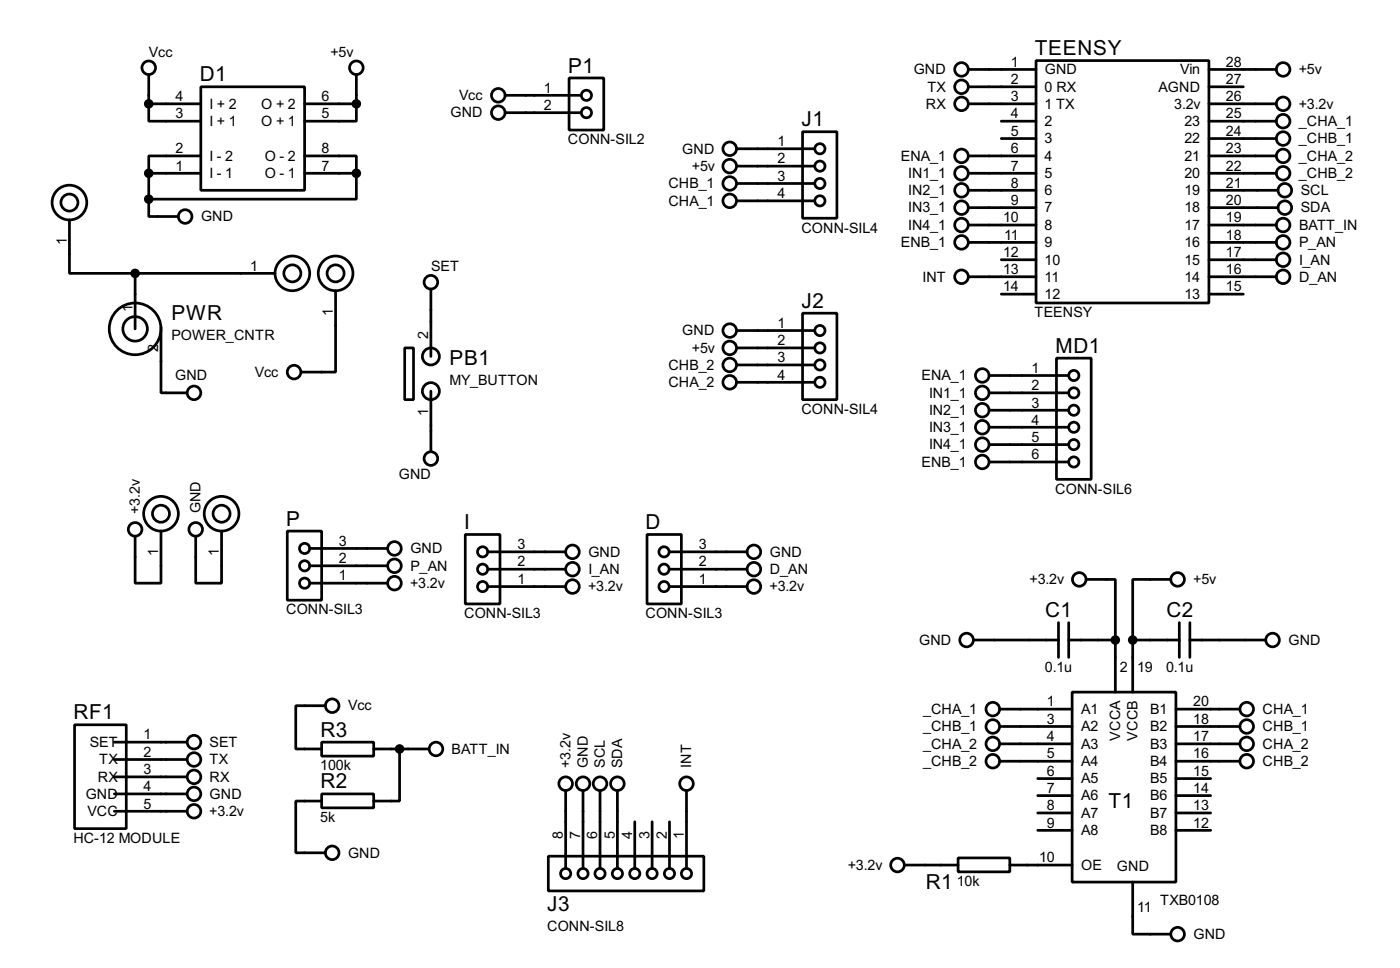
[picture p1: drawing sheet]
<svg xmlns="http://www.w3.org/2000/svg" width="206mm" height="142mm" viewBox="0 0 206 142" stroke-linecap="round" stroke-linejoin="round" font-family="sans-serif">
<g fill="none" stroke="#000" stroke-width=".4">
<path d="M21.9 15.3v2.5h7.6M21.9 15.3h7.6M21.9 11v4.3M29.5 12.8h15.3v15.2h-15.3zM44.8 15.3h7.6M52.4 15.3v2.5h-7.6M52.4 11v4.3M74.2 14h11.2M74.2 16.6h11.2M83.6 11.5h5.1v7.6h-5.1zM117.9 19.4h5.1v12.7h-5.1zM142.3 15.3h9.9"/>
<path d="M142.3 10.2h9.9M142.3 12.8h9.9M147.1 17.8h5.1M152.2 8.9h25.4v35.6h-25.4zM177.6 15.3h9.9M177.6 10.2h9.9M177.6 12.8h5.1M177.6 17.8h9.9M10.2 32.3v7.9h9.7M21.9 29.3v2.5h4.3M21.9 25.5h7.6M21.9 25.5v3.8"/>
<path d="M29.5 22.9h-7.6v2.6M44.8 22.9h7.6v2.6M44.8 25.5h7.6M52.4 25.5v3.8h-30.5M108.3 21.9h11.4M108.3 24.4h11.4M108.3 27h11.4M108.3 29.5h11.4M142.3 25.5h9.9M142.3 22.9h9.9M142.3 28h9.9M142.3 30.5h9.9"/>
<path d="M142.3 33.1h9.9M142.3 35.6h9.9M147.1 20.4h5.1M147.1 38.2h5.1M177.6 25.5h9.9M177.6 22.9h9.9M177.6 28h10.2M177.6 30.5h10.2M177.6 33.1h9.9M177.6 35.6h9.9M177.6 20.4h9.9M177.6 38.2h9.9"/>
<path d="M19.9 40.2v8.1M19.9 40.2h20.5M23.7 48.1v9.6h3.8M49.3 42.7v12h-5M59.5 51.1h1.3v7.6h-1.3zM63.3 42.5v9.9M63.3 57.5v8.8M108.3 48.6h11.4M108.3 51.1h11.4M108.3 53.6h11.4M108.3 56.2h11.4M117.9 46h5.1v12.7h-5.1z"/>
<path d="M142.3 40.7h9.9M145.3 57.7h11.7M145.3 55.2h11.7M147.1 43.2h5.1M155.2 52.6h5.1v17.8h-5.1zM177.6 40.7h9.9M177.6 43.2h5.1M23.7 78v7.7h-3.8v-6.9M32.6 78v7.7h-3.8v-6.9M42.2 78h5.1v10.2h-5.1zM68.4 78.5h5.1v10.2h-5.1zM95.1 78.5h5v10.2h-5z"/>
<path d="M145.3 60.3h11.7M145.3 65.3h11.7M145.3 67.9h11.7M145.3 62.8h11.7M45.5 85.7h11.5M45.5 83.1h11.5M45.5 80.6h11.5M71.7 86.2h11.4M71.7 83.6h11.4M71.7 81.1h11.4M98.4 86.2h11.4M98.4 83.6h11.4"/>
<path d="M98.4 81.1h11.4M143.1 94h12.4M155.5 91.5v5.1M157 94h6.9M157 91.5v5.1M159.6 85.1h4.3v8.9M163.9 94v7.7M166.4 94h6.9M166.4 94v7.7M172 85.1h-5.6v8.9M173.3 91.5v5.1M174.8 94h11.2"/>
<path d="M174.8 91.5v5.1M11 106.5h7.6v15.2h-7.6zM16.8 109h10.7M16.8 111.6h10.7M16.8 114.1h10.7M16.8 116.6h10.7M16.8 119.2h10.7M47.3 109h7.6v2.1h-7.6zM47.3 116.6h7.6v2.1h-7.6zM47.3 117.7h-3.8v7.6h4.3M47.8 103.7h-4.3v6.3h3.8M54.9 110h8.1"/>
<path d="M58.7 110v7.7h-3.8M83.1 116.1v11.5M85.7 116.1v11.5M88.2 116.1v11.5M90.7 116.1v11.5M100.9 116.1v11.5M146.9 109.3h10.6M146.9 104.2h10.6M146.9 111.8h10.6M146.9 106.7h10.6M152.5 114.4h5M152.5 116.9h5"/>
<path d="M152.5 119.4h5M157.5 101.7h15.3v27.9h-15.3zM172.8 109.3h9.4M172.8 104.2h9.4M172.8 111.8h9.4M172.8 106.7h9.4M172.8 114.4h5.1M172.8 116.9h5.1M172.8 119.4h5.1M80.6 125.8h22.8v5.1h-22.8zM93.3 120.7v6.9M95.8 120.7v6.9"/>
<path d="M98.4 120.7v6.9M132.9 127.1h7.9M140.8 126h7.6v2.1h-7.6zM148.4 127.1h9.1M152.5 122h5M166.4 129.6v7.6h5.6M172.8 122h5.1"/>
<circle cx="21.8" cy="10" r="1"/>
<circle cx="52.3" cy="10" r="1"/>
<circle cx="73.2" cy="14" r="1"/>
<circle cx="73.2" cy="16.6" r="1"/>
<circle cx="86.1" cy="14" r=".75"/>
<circle cx="86.1" cy="16.6" r=".75"/>
<circle cx="141.2" cy="10.2" r="1"/>
<circle cx="141.2" cy="12.8" r="1"/>
<circle cx="141.2" cy="15.3" r="1"/>
<circle cx="188.5" cy="10.2" r="1"/>
<circle cx="188.5" cy="17.8" r="1"/>
<circle cx="188.5" cy="15.3" r="1"/>
<circle cx="10.2" cy="29.8" r="2.55"/>
<circle cx="10.2" cy="29.8" r="1.25"/>
<circle cx="27.2" cy="31.8" r="1"/>
<circle cx="107.2" cy="29.5" r="1"/>
<circle cx="107.2" cy="27" r="1"/>
<circle cx="107.2" cy="21.9" r="1"/>
<circle cx="107.2" cy="24.4" r="1"/>
<circle cx="120.4" cy="29.5" r=".75"/>
<circle cx="120.4" cy="27" r=".75"/>
<circle cx="120.4" cy="21.9" r=".75"/>
<circle cx="120.4" cy="24.4" r=".75"/>
<circle cx="141.2" cy="28" r="1"/>
<circle cx="141.2" cy="35.6" r="1"/>
<circle cx="141.2" cy="30.5" r="1"/>
<circle cx="141.2" cy="33.1" r="1"/>
<circle cx="141.2" cy="25.5" r="1"/>
<circle cx="141.2" cy="22.9" r="1"/>
<circle cx="188.5" cy="33.1" r="1"/>
<circle cx="188.5" cy="38.2" r="1"/>
<circle cx="188.5" cy="35.6" r="1"/>
<circle cx="188.5" cy="25.5" r="1"/>
<circle cx="188.5" cy="22.9" r="1"/>
<circle cx="188.5" cy="20.4" r="1"/>
<circle cx="188.7" cy="28" r="1"/>
<circle cx="188.7" cy="30.5" r="1"/>
<circle cx="19.8" cy="48.3" r="3.8"/>
<circle cx="19.8" cy="48.3" r="1.8"/>
<circle cx="28.5" cy="57.7" r="1"/>
<circle cx="42.9" cy="40.2" r="2.55"/>
<circle cx="42.9" cy="40.2" r="1.25"/>
<circle cx="43.2" cy="54.7" r="1"/>
<circle cx="49.3" cy="40.2" r="2.55"/>
<circle cx="49.3" cy="40.2" r="1.25"/>
<circle cx="63.3" cy="57.5" r="1.25"/>
<circle cx="63.3" cy="52.4" r="1.25"/>
<circle cx="63.3" cy="41.5" r="1"/>
<circle cx="107.2" cy="48.6" r="1"/>
<circle cx="107.2" cy="51.1" r="1"/>
<circle cx="107.2" cy="56.2" r="1"/>
<circle cx="107.2" cy="53.6" r="1"/>
<circle cx="120.4" cy="53.6" r=".75"/>
<circle cx="120.4" cy="51.1" r=".75"/>
<circle cx="120.4" cy="56.2" r=".75"/>
<circle cx="120.4" cy="48.6" r=".75"/>
<circle cx="141.2" cy="40.7" r="1"/>
<circle cx="144.3" cy="57.7" r="1"/>
<circle cx="144.3" cy="55.2" r="1"/>
<circle cx="157.7" cy="55.2" r=".75"/>
<circle cx="157.7" cy="57.7" r=".75"/>
<circle cx="188.5" cy="40.7" r="1"/>
<circle cx="19.8" cy="77.8" r="1"/>
<circle cx="23.6" cy="75.5" r="2.55"/>
<circle cx="23.6" cy="75.5" r="1.25"/>
<circle cx="28.7" cy="77.8" r="1"/>
<circle cx="32.5" cy="75.5" r="2.55"/>
<circle cx="32.5" cy="75.5" r="1.25"/>
<circle cx="63.3" cy="67.4" r="1"/>
<circle cx="144.3" cy="65.3" r="1"/>
<circle cx="144.3" cy="60.3" r="1"/>
<circle cx="144.3" cy="62.8" r="1"/>
<circle cx="144.3" cy="67.9" r="1"/>
<circle cx="157.7" cy="65.3" r=".75"/>
<circle cx="157.7" cy="67.9" r=".75"/>
<circle cx="157.7" cy="62.8" r=".75"/>
<circle cx="157.7" cy="60.3" r=".75"/>
<circle cx="44.7" cy="83.1" r=".75"/>
<circle cx="44.7" cy="85.7" r=".75"/>
<circle cx="44.7" cy="80.6" r=".75"/>
<circle cx="57.9" cy="83.1" r="1"/>
<circle cx="57.9" cy="85.7" r="1"/>
<circle cx="57.9" cy="80.6" r="1"/>
<circle cx="70.9" cy="83.6" r=".75"/>
<circle cx="70.9" cy="81.1" r=".75"/>
<circle cx="70.9" cy="86.2" r=".75"/>
<circle cx="84.1" cy="86.2" r="1"/>
<circle cx="84.1" cy="83.6" r="1"/>
<circle cx="84.1" cy="81.1" r="1"/>
<circle cx="97.5" cy="81.1" r=".75"/>
<circle cx="97.5" cy="83.6" r=".75"/>
<circle cx="97.5" cy="86.2" r=".75"/>
<circle cx="110.7" cy="83.6" r="1"/>
<circle cx="110.7" cy="81.1" r="1"/>
<circle cx="110.7" cy="86.2" r="1"/>
<circle cx="142" cy="94" r="1"/>
<circle cx="158.5" cy="85.1" r="1"/>
<circle cx="173" cy="85.1" r="1"/>
<circle cx="186.9" cy="94" r="1"/>
<circle cx="28.5" cy="119.2" r="1"/>
<circle cx="28.5" cy="111.6" r="1"/>
<circle cx="28.5" cy="109" r="1"/>
<circle cx="28.5" cy="116.6" r="1"/>
<circle cx="28.5" cy="114.1" r="1"/>
<circle cx="48.8" cy="103.7" r="1"/>
<circle cx="64" cy="110" r="1"/>
<circle cx="83.1" cy="115.1" r="1"/>
<circle cx="85.6" cy="115.1" r="1"/>
<circle cx="88.1" cy="115.1" r="1"/>
<circle cx="90.7" cy="115.1" r="1"/>
<circle cx="100.8" cy="115.1" r="1"/>
<circle cx="145.8" cy="106.7" r="1"/>
<circle cx="145.8" cy="111.8" r="1"/>
<circle cx="145.8" cy="104.2" r="1"/>
<circle cx="145.8" cy="109.3" r="1"/>
<circle cx="183.1" cy="104.2" r="1"/>
<circle cx="183.1" cy="109.3" r="1"/>
<circle cx="183.1" cy="106.7" r="1"/>
<circle cx="183.1" cy="111.8" r="1"/>
<circle cx="48.8" cy="125.3" r="1"/>
<circle cx="83.1" cy="128.3" r=".75"/>
<circle cx="85.6" cy="128.3" r=".75"/>
<circle cx="88.1" cy="128.3" r=".75"/>
<circle cx="90.7" cy="128.3" r=".75"/>
<circle cx="93.2" cy="128.3" r=".75"/>
<circle cx="95.8" cy="128.3" r=".75"/>
<circle cx="98.3" cy="128.3" r=".75"/>
<circle cx="100.8" cy="128.3" r=".75"/>
<circle cx="131.8" cy="127.1" r="1"/>
<circle cx="173" cy="137.2" r="1"/>
</g>
<g fill="#000" stroke="#000" stroke-width=".4">
<circle cx="21.8" cy="15.3" r=".5"/>
<circle cx="52.3" cy="15.3" r=".5"/>
<circle cx="21.8" cy="25.5" r=".5"/>
<circle cx="21.8" cy="29.3" r=".5"/>
<circle cx="52.3" cy="25.5" r=".5"/>
<circle cx="19.8" cy="40.2" r=".5"/>
<circle cx="163.8" cy="94" r=".5"/>
<circle cx="166.4" cy="94" r=".5"/>
<circle cx="58.7" cy="110" r=".5"/>
</g>
<g font-size="3.4">
<text x="29.4" y="12">D1</text>
<text x="83.5" y="10.6">P1</text>
<text x="152" y="8.1">TEENSY</text>
<text x="117.8" y="18.5">J1</text>
<text x="25.2" y="47">PWR</text>
<text x="117.8" y="45.2">J2</text>
<text x="66.1" y="53.7">PB1</text>
<text x="155.1" y="51.8">MD1</text>
<text x="42.1" y="77.2">P</text>
<text x="68.2" y="77.7">I</text>
<text x="94.9" y="77.7">D</text>
<text x="153.6" y="90.7">C1</text>
<text x="171.4" y="90.7">C2</text>
<text x="10.8" y="105.7">RF1</text>
<text x="47.1" y="108.2">R3</text>
<text x="47.1" y="115.8">R2</text>
<text x="162.9" y="118.6">T1</text>
<text x="136" y="130.6">R1</text>
<text x="80.4" y="133.8">J3</text>
</g>
<g font-size="2.4">
<text x="21.9" y="8.3">Vcc</text>
<text x="48.6" y="8.3">+5v</text>
<text x="134.2" y="10.9">GND</text>
<text x="148.5" y="9.8">1</text>
<text x="153.5" y="10.9">GND</text>
<text x="173.4" y="10.9">Vin</text>
<text x="180.1" y="9.8">28</text>
<text x="190.8" y="10.9">+5v</text>
<text x="25.8" y="17.4">3</text>
<text x="25.8" y="14.8">4</text>
<text x="30.8" y="15.9">I + 2</text>
<text x="38.4" y="15.9">O + 2</text>
<text x="47.3" y="14.8">6</text>
<text x="47.3" y="17.4">5</text>
<text x="66.2" y="17.3">GND</text>
<text x="67.4" y="14.7">Vcc</text>
<text x="79.9" y="13.6">1</text>
<text x="79.9" y="16.2">2</text>
<text x="136" y="15.9">RX</text>
<text x="136.2" y="13.4">TX</text>
<text x="148.5" y="12.3">2</text>
<text x="148.5" y="14.8">3</text>
<text x="148.5" y="17.4">4</text>
<text x="153.5" y="13.4">0 RX</text>
<text x="153.5" y="15.9">1 TX</text>
<text x="170.2" y="13.4">AGND</text>
<text x="172.5" y="15.9">3.2v</text>
<text x="180.1" y="17.4">25</text>
<text x="180.1" y="14.8">26</text>
<text x="180.1" y="12.3">27</text>
<text x="190.8" y="15.9">+3.2v</text>
<text x="25.8" y="22.5">2</text>
<text x="30.8" y="23.6">I - 2</text>
<text x="30.8" y="18.5">I + 1</text>
<text x="38.4" y="18.5">O + 1</text>
<text x="38.9" y="23.6">O - 2</text>
<text x="47.3" y="22.5">8</text>
<text x="83.4" y="21.2">CONN-SIL2</text>
<text x="100.2" y="22.6">GND</text>
<text x="114.2" y="21.5">1</text>
<text x="114.2" y="24">2</text>
<text x="132.3" y="23.6">ENA_1</text>
<text x="148.5" y="19.9">5</text>
<text x="148.5" y="22.5">6</text>
<text x="153.5" y="18.5">2</text>
<text x="153.5" y="21">3</text>
<text x="153.5" y="23.6">4</text>
<text x="174" y="23.6">21</text>
<text x="174" y="21">22</text>
<text x="174" y="18.5">23</text>
<text x="180.1" y="22.5">23</text>
<text x="180.1" y="19.9">24</text>
<text x="190.8" y="21">_CHB_1</text>
<text x="190.8" y="18.5">_CHA_1</text>
<text x="190.8" y="23.6">_CHA_2</text>
<text x="25.8" y="25">1</text>
<text x="30.8" y="26.1">I - 1</text>
<text x="38.9" y="26.1">O - 1</text>
<text x="47.3" y="25">7</text>
<text x="98.2" y="27.7">CHB_1</text>
<text x="101.7" y="25.1">+5v</text>
<text x="114.2" y="26.6">3</text>
<text x="114.2" y="29.1">4</text>
<text x="133.4" y="26.1">IN1_1</text>
<text x="133.4" y="28.6">IN2_1</text>
<text x="148.5" y="25">7</text>
<text x="148.5" y="27.5">8</text>
<text x="153.5" y="26.1">5</text>
<text x="153.5" y="28.6">6</text>
<text x="174" y="28.6">19</text>
<text x="174" y="26.1">20</text>
<text x="180.1" y="27.5">21</text>
<text x="180.1" y="25">22</text>
<text x="190.8" y="26.1">_CHB_2</text>
<text x="191.1" y="28.6">SCL</text>
<text x="9.8" y="36" transform="rotate(-90 9.8 36)">1</text>
<text x="29.5" y="32.5">GND</text>
<text x="98.2" y="30.2">CHA_1</text>
<text x="117.7" y="34.2">CONN-SIL4</text>
<text x="133.4" y="31.2">IN3_1</text>
<text x="133.4" y="33.8">IN4_1</text>
<text x="147.4" y="32.6">10</text>
<text x="147.5" y="35.2">11</text>
<text x="148.5" y="30.1">9</text>
<text x="153.5" y="31.2">7</text>
<text x="153.5" y="33.8">8</text>
<text x="174" y="33.8">17</text>
<text x="174" y="31.2">18</text>
<text x="180.1" y="35.2">18</text>
<text x="180.1" y="32.6">19</text>
<text x="180.1" y="30.1">20</text>
<text x="190.8" y="33.8">BATT_IN</text>
<text x="191.1" y="31.2">SDA</text>
<text x="36.8" y="39.8">1</text>
<text x="63.3" y="39.9">SET</text>
<text x="132.3" y="36.3">ENB_1</text>
<text x="135.5" y="41.3">INT</text>
<text x="147.4" y="37.7">12</text>
<text x="147.4" y="40.2">13</text>
<text x="153.5" y="36.3">9</text>
<text x="153.5" y="38.8">10</text>
<text x="153.5" y="41.3">11</text>
<text x="174" y="41.3">14</text>
<text x="174" y="38.8">15</text>
<text x="174" y="36.3">16</text>
<text x="180.1" y="40.2">16</text>
<text x="180.1" y="37.7">17</text>
<text x="190.8" y="38.8">I_AN</text>
<text x="190.8" y="41.3">D_AN</text>
<text x="190.8" y="36.3">P_AN</text>
<text x="19.4" y="45.8" transform="rotate(-90 19.4 45.8)">1</text>
<text x="48.9" y="46.4" transform="rotate(-90 48.9 46.4)">1</text>
<text x="147.4" y="42.8">14</text>
<text x="152" y="46.6">TEENSY</text>
<text x="153.5" y="43.9">12</text>
<text x="174" y="43.9">13</text>
<text x="180.1" y="42.8">15</text>
<text x="23.2" y="51.8" transform="rotate(-90 23.2 51.8)">2</text>
<text x="25.2" y="50">POWER_CNTR</text>
<text x="62.9" y="49.8" transform="rotate(-90 62.9 49.8)">2</text>
<text x="100.2" y="49.3">GND</text>
<text x="101.7" y="51.8">+5v</text>
<text x="114.2" y="48.2">1</text>
<text x="114.2" y="50.7">2</text>
<text x="114.2" y="53.2">3</text>
<text x="25.7" y="55.9">GND</text>
<text x="37.4" y="55.4">Vcc</text>
<text x="66" y="56.6">MY_BUTTON</text>
<text x="98.2" y="54.3">CHB_2</text>
<text x="98.2" y="56.9">CHA_2</text>
<text x="114.2" y="55.8">4</text>
<text x="135.4" y="55.9">ENA_1</text>
<text x="136.5" y="58.4">IN1_1</text>
<text x="151.6" y="54.8">1</text>
<text x="151.6" y="57.3">2</text>
<text x="151.6" y="59.9">3</text>
<text x="62.9" y="61.1" transform="rotate(-90 62.9 61.1)">1</text>
<text x="117.7" y="60.8">CONN-SIL4</text>
<text x="136.5" y="61">IN2_1</text>
<text x="136.5" y="63.5">IN3_1</text>
<text x="151.6" y="62.4">4</text>
<text x="151.6" y="64.9">5</text>
<text x="58.6" y="70.4">GND</text>
<text x="135.4" y="68.6">ENB_1</text>
<text x="136.5" y="66">IN4_1</text>
<text x="151.6" y="67.5">6</text>
<text x="20.5" y="75.5" transform="rotate(-90 20.5 75.5)">+3.2v</text>
<text x="29.5" y="75.4" transform="rotate(-90 29.5 75.4)">GND</text>
<text x="155" y="72.5">CONN-SIL6</text>
<text x="23.3" y="81.7" transform="rotate(-90 23.3 81.7)">1</text>
<text x="32.2" y="81.7" transform="rotate(-90 32.2 81.7)">1</text>
<text x="49.8" y="82.7">2</text>
<text x="49.8" y="80.2">3</text>
<text x="60.3" y="83.8">P_AN</text>
<text x="60.3" y="81.3">GND</text>
<text x="76" y="83.2">2</text>
<text x="76" y="80.7">3</text>
<text x="86.4" y="81.8">GND</text>
<text x="102.7" y="83.2">2</text>
<text x="102.7" y="80.7">3</text>
<text x="113.1" y="81.8">GND</text>
<text x="49.8" y="85.3">1</text>
<text x="60.3" y="86.4">+3.2v</text>
<text x="76" y="85.8">1</text>
<text x="86.4" y="86.9">+3.2v</text>
<text x="86.4" y="84.3">I_AN</text>
<text x="102.7" y="85.8">1</text>
<text x="113.1" y="86.9">+3.2v</text>
<text x="113.1" y="84.3">D_AN</text>
<text x="151.3" y="85.8">+3.2v</text>
<text x="175.3" y="85.8">+5v</text>
<text x="42" y="90.3">CONN-SIL3</text>
<text x="68.2" y="90.8">CONN-SIL3</text>
<text x="94.8" y="90.8">CONN-SIL3</text>
<text x="135" y="94.7">GND</text>
<text x="189.3" y="94.7">GND</text>
<text x="153.5" y="98.7">0.1u</text>
<text x="164.5" y="98.7">2</text>
<text x="167.1" y="98.7">19</text>
<text x="171.3" y="98.7">0.1u</text>
<text x="51.1" y="104.4">Vcc</text>
<text x="135.6" y="104.9">_CHA_1</text>
<text x="135.6" y="107.4">_CHB_1</text>
<text x="153.8" y="103.8">1</text>
<text x="153.8" y="106.3">3</text>
<text x="158.8" y="104.9">A1</text>
<text x="158.8" y="107.4">A2</text>
<text x="169" y="107.4">B2</text>
<text x="169" y="104.9">B1</text>
<text x="175.3" y="106.3">18</text>
<text x="175.3" y="103.8">20</text>
<text x="185.5" y="104.9">CHA_1</text>
<text x="185.5" y="107.4">CHB_1</text>
<text x="13.2" y="109.7">SET</text>
<text x="14.6" y="112.3">TX</text>
<text x="21.1" y="108.6">1</text>
<text x="21.1" y="111.2">2</text>
<text x="21.1" y="113.7">3</text>
<text x="30.8" y="112.3">TX</text>
<text x="30.8" y="109.7">SET</text>
<text x="47.1" y="113.2">100k</text>
<text x="66.3" y="110.7">BATT_IN</text>
<text x="83.8" y="112.8" transform="rotate(-90 83.8 112.8)">+3.2v</text>
<text x="86.4" y="112.8" transform="rotate(-90 86.4 112.8)">GND</text>
<text x="88.9" y="112.8" transform="rotate(-90 88.9 112.8)">SCL</text>
<text x="91.4" y="112.9" transform="rotate(-90 91.4 112.9)">SDA</text>
<text x="101.6" y="112.8" transform="rotate(-90 101.6 112.8)">INT</text>
<text x="135.6" y="110">_CHA_2</text>
<text x="135.6" y="112.5">_CHB_2</text>
<text x="153.8" y="108.9">4</text>
<text x="153.8" y="111.4">5</text>
<text x="153.8" y="114">6</text>
<text x="158.8" y="110">A3</text>
<text x="158.8" y="112.5">A4</text>
<text x="164.6" y="108.8" transform="rotate(-90 164.6 108.8)">VCCA</text>
<text x="167.1" y="108.8" transform="rotate(-90 167.1 108.8)">VCCB</text>
<text x="169" y="110">B3</text>
<text x="169" y="112.5">B4</text>
<text x="175.3" y="108.9">17</text>
<text x="175.3" y="111.4">16</text>
<text x="175.3" y="114">15</text>
<text x="185.5" y="110">CHA_2</text>
<text x="185.5" y="112.5">CHB_2</text>
<text x="12.6" y="117.3">GND</text>
<text x="12.8" y="119.9">VCC</text>
<text x="14.4" y="114.8">RX</text>
<text x="21.1" y="116.2">4</text>
<text x="21.1" y="118.8">5</text>
<text x="30.8" y="119.9">+3.2v</text>
<text x="30.8" y="114.8">RX</text>
<text x="30.8" y="117.3">GND</text>
<text x="153.8" y="116.5">7</text>
<text x="153.8" y="119">8</text>
<text x="158.8" y="115.1">A5</text>
<text x="158.8" y="117.6">A6</text>
<text x="169" y="115.1">B5</text>
<text x="169" y="117.6">B6</text>
<text x="175.3" y="116.5">14</text>
<text x="175.3" y="119">13</text>
<text x="10.8" y="123.8">HC-12 MODULE</text>
<text x="47.1" y="120.8">5k</text>
<text x="51.1" y="126">GND</text>
<text x="82.7" y="123.2" transform="rotate(-90 82.7 123.2)">8</text>
<text x="85.3" y="123.2" transform="rotate(-90 85.3 123.2)">7</text>
<text x="87.8" y="123.2" transform="rotate(-90 87.8 123.2)">6</text>
<text x="90.3" y="123.2" transform="rotate(-90 90.3 123.2)">5</text>
<text x="92.9" y="123.2" transform="rotate(-90 92.9 123.2)">4</text>
<text x="95.4" y="123.2" transform="rotate(-90 95.4 123.2)">3</text>
<text x="98" y="123.2" transform="rotate(-90 98 123.2)">2</text>
<text x="100.5" y="123.2" transform="rotate(-90 100.5 123.2)">1</text>
<text x="153.8" y="121.6">9</text>
<text x="158.8" y="120.1">A7</text>
<text x="158.8" y="122.7">A8</text>
<text x="169" y="120.1">B7</text>
<text x="169" y="122.7">B8</text>
<text x="175.3" y="121.6">12</text>
<text x="124.6" y="127.8">+3.2v</text>
<text x="140.6" y="130.2">10k</text>
<text x="152.7" y="126.7">10</text>
<text x="158.8" y="127.8">OE</text>
<text x="164.1" y="127.9">GND</text>
<text x="80.4" y="136.8">CONN-SIL8</text>
<text x="167.1" y="134">11</text>
<text x="170.4" y="133">TXB0108</text>
<text x="175.3" y="137.9">GND</text>
</g>
</svg>
